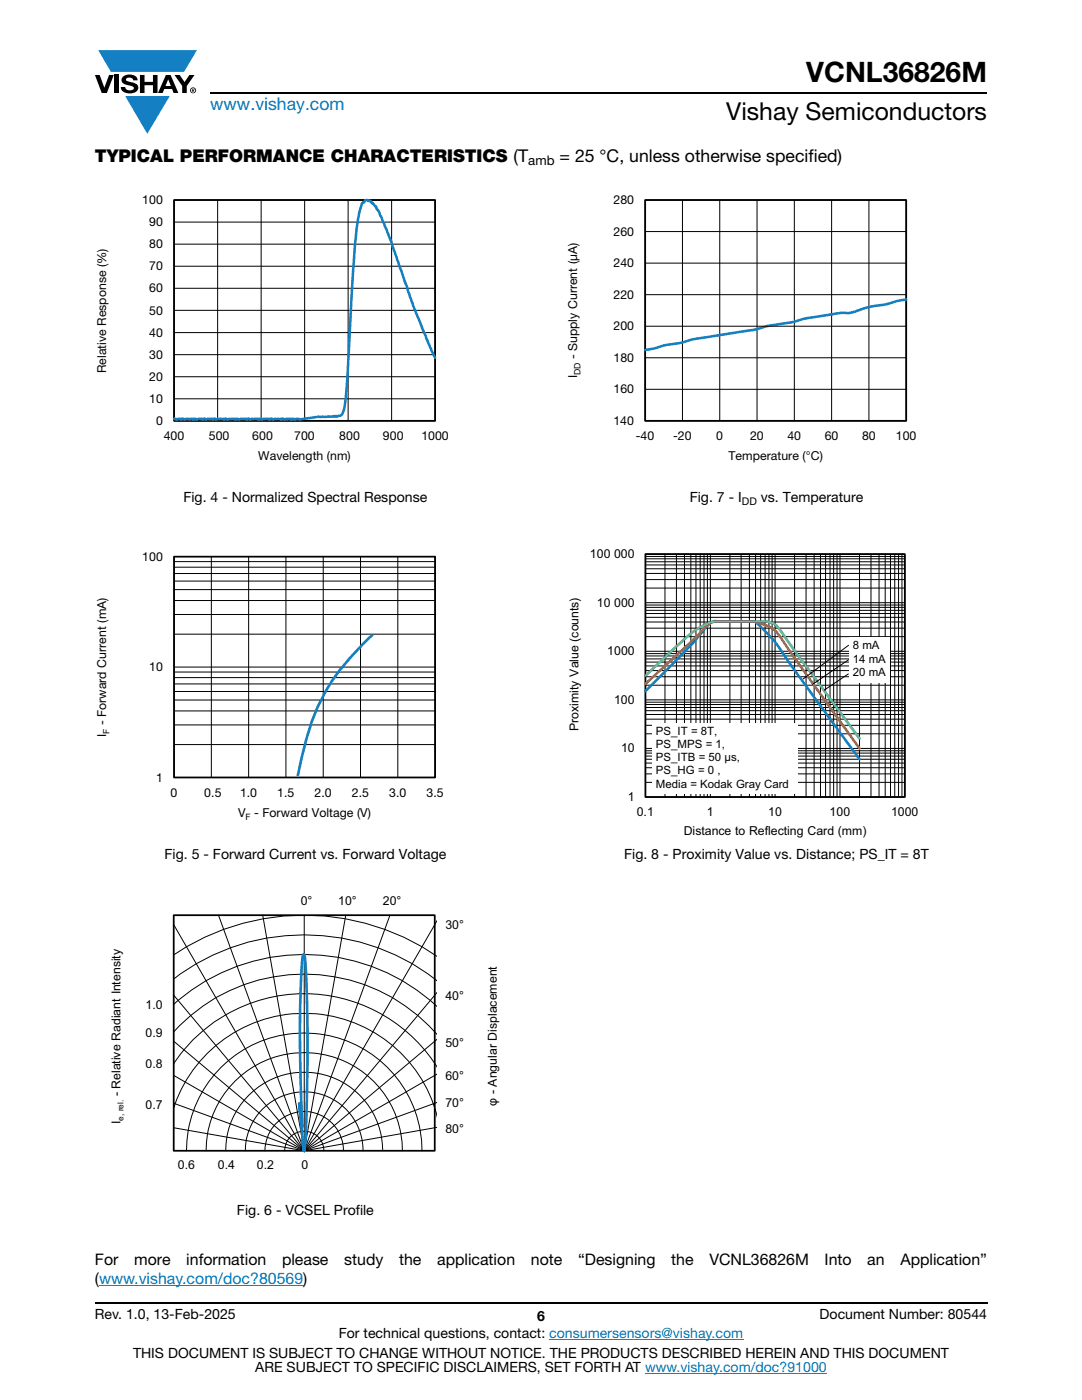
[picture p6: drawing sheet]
<svg xmlns="http://www.w3.org/2000/svg" width="216mm" height="279mm" viewBox="0 0 216 279" stroke-linecap="round" stroke-linejoin="round" font-family="sans-serif">
<g fill="#147fc3">
<path d="M19.6 10h19.7l-2.6 4.3h-1.1h-13.5z"/>
<path d="M25 19.2h8.9l-4.5 7.5z"/>
</g>
<g fill="#000">
<path d="M18.9 15h1l.9 2.5 1-2.5h.9l-1.4 3.6h-1zM22.9 15h.9v3.6h-.9zM24.6 15.3a2.1 2.1 0 0 1 2.8 .3l.1 .4h-.9a.79 .79 0 0 0-.7-.5 .79 .79 0 0 0-.8 .4l.3 .3 1 .2a1.08 1.08 0 0 1 1.2 1 1.08 1.08 0 0 1-1.1 1.2 1.73 1.73 0 0 1-2.4-1.2h.9a.96 .96 0 0 0 .8 .6 .96 .96 0 0 0 .9-.4 1.31 1.31 0 0 0-1.2-.6 1.03 1.03 0 0 1-1.1-.6 1.03 1.03 0 0 1 .2-1.1zM27.9 15h.9v1.3h1.7v-1.3h.9v3.6h-.9v-1.6h-1.7v1.6h-.9zM34.8 15h1.1l.9 1.4 1-1.4h1l-1.5 2.2v1.4h-.9v-1.4z"/>
<path d="M33.6 15.9l.5 1.3h-1.1zM33.1 15l-1.6 3.6h1l.3-.8h1.5l.3 .8h1l-1.6-3.6z"/>
<path d="M38.4 17.8h.2v.2h-.2zM38.3 17.7v.7h.1v-.3l.4 .3-.2-.3 .2-.2-.1-.2z"/>
<path d="M38.1 18a.46 .46 0 0 1 .9 0 .46 .46 0 0 1-.9 0zM37.9 18a.6 .6 0 0 0 1.2 0 .6 .6 0 0 0-1.2 0z"/>
</g>
<path d="M42 18.6h155M18.9 260h178.1" fill="none" stroke="#000" stroke-width=".36"/>
<path d="M19.8 256.6h40.7M109.6 267.3h38.7M128.7 274h36.3" fill="none" stroke="#007ec4" stroke-width=".2"/>
<g fill="none" stroke="#000" stroke-width=".2">
<path d="M34.7 39.9h52.1v44.1h-52.1zM43.4 39.9v44.1M52.1 39.9v44.1M60.8 39.9v44.1M69.5 39.9v44.1M78.1 39.9v44.1M34.7 57.5h52.1M34.7 53.1h52.1M34.7 48.7h52.1M34.7 44.3h52.1M34.7 79.6h52.1M34.7 75.2h52.1"/>
<path d="M34.7 70.8h52.1M34.7 66.4h52.1M34.7 61.9h52.1"/>
</g>
<path d="M34.7 39.9h52.1v44.1h-52.1z" fill="none" stroke="#000" stroke-width=".35"/>
<path d="M50.5 88.9h20.6v6.8h-20.6z" fill="#fff"/>
<path d="M86.8 71.4l-1.7-3.8-2.3-5.6-4.8-13.8-2.3-5.8-.5-.7-.2-.5h-.1l-.5-.7-.2 .1-.4-.5-.8-.1-.8 .8-.5 1.6-.6 3.6-.7 8.5-1.4 24.3a7.4 7.4 0 0 1-.9 4.1l-.8 .2h-3.7l-3.8 .6-1.5-.1-.1 .1-1.9-.1-.1 .1-2.2-.1-.1 .1-2.2-.1-.1 .1-2.1-.1-.2 .1-2.1-.1-.1 .1-2.2-.1-.1 .1-2.2-.1-.1 .1-1.9-.1-.1 .1-1.8-.1-.1 .1-.6-.1-.2 .1-1.5-.1-.1 .1-1.5-.1" fill="none" stroke="#147fc3" stroke-width=".51"/>
<path d="M50.5 160.1h20.6v6.8h-20.6z" fill="#fff"/>
<path d="M128.7 39.9h52.1v44.1h-52.1zM34.7 111.1h52.1v44.1h-52.1zM34.7 182.6h52v47.1h-52z" fill="none" stroke="#000" stroke-width=".35"/>
<g fill="none" stroke="#000" stroke-width=".2">
<path d="M128.7 39.9v44.1M136.2 39.9v44.1M143.6 39.9v44.1M151.1 39.9v44.1M158.5 39.9v44.1M165.9 39.9v44.1M173.4 39.9v44.1M180.8 39.9v44.1M128.7 46.2h52.1M34.7 111.1v44.1M34.7 119.8h52.1M34.7 117.7h52.1"/>
<path d="M34.7 113.2h52.1M34.7 114.5h52.1M34.7 116h52.1M34.7 112.1h52.1M42.2 111.1v44.1M49.6 111.1v44.1M57.1 111.1v44.1M64.5 111.1v44.1M71.9 111.1v44.1M79.4 111.1v44.1M86.8 111.1v44.1M34.7 133.1h52.1"/>
<path d="M34.7 126.6h52.1M34.7 122.6h52.1M34.7 139.7h52.1M34.7 135.2h52.1M34.7 136.5h52.1M34.7 138h52.1M34.7 134.1h52.1M34.7 148.6h52.1M34.7 144.7h52.1M34.7 141.9h52.1M34.6 195.4a42.9 42.9 0 0 1 52.5 .2M34.6 190.6a46.8 46.8 0 0 1 52.5 .2"/>
<path d="M34.6 198.5l26.1 31.2M34.6 184.4l26.1 45.3M43.6 182.6l17.1 47.1M52.4 182.6l8.3 47.1M60.7 182.6v47.1M69 182.6l-8.3 47.1M77.8 182.6l-17.1 47.1M87.1 184l-26.4 45.7M87.1 198.2l-26.4 31.5M34.6 212.4a31.3 31.3 0 0 1 52.5 .3M34.6 206a35.2 35.2 0 0 1 52.5 .3M34.6 200.5a39 39 0 0 1 52.5 .2"/>
<path d="M34.6 214.6l26.1 15.1M34.6 207.7l26.1 22M87.1 207.5l-26.4 22.2M87.1 214.4l-26.4 15.3M34.6 221.3a27.4 27.4 0 0 1 26.5-19.1 27.4 27.4 0 0 1 26 20M34.6 225.1l26.1 4.6M34.6 220.2l26.1 9.5M37.2 229.7a23.5 23.5 0 0 1 23.5-23.5 23.5 23.5 0 0 1 23.5 23.5M41.1 229.7a19.6 19.6 0 0 1 19.6-19.6 19.6 19.6 0 0 1 19.6 19.6M45 229.7a15.7 15.7 0 0 1 15.7-15.7 15.7 15.7 0 0 1 15.7 15.7M49 229.7a11.7 11.7 0 0 1 11.7-11.8 11.7 11.7 0 0 1 11.8 11.8M52.9 229.7a7.8 7.8 0 0 1 7.8-7.9 7.8 7.8 0 0 1 7.8 7.9"/>
<path d="M56.8 229.7a3.9 3.9 0 0 1 3.9-3.9 3.9 3.9 0 0 1 3.9 3.9M87.1 220.1l-26.4 9.6M87.1 225l-26.4 4.7"/>
</g>
<path d="M74.4 126.7a50.6 50.6 0 0 0-9.4 11.3 43.9 43.9 0 0 0-4.8 13.2l-.8 3.7M60.6 190.4l.1 .1 .2 1.1 .2 3.6 .3 12.9-.3 16.8-.4 4.8-.3-2 .1 .4-.8-7.9 .6 4.7-.3-10.4-.1-10.3 .3-10.8 .2-2.3z" fill="none" stroke="#147fc3" stroke-width=".53"/>
<path d="M144.5 88.9h20.6v6.8h-20.6z" fill="#fff"/>
<path d="M180.8 59.8l-1.5 .2a31.7 31.7 0 0 1-6.3 1.4l-1.5 .5a6.2 6.2 0 0 1-3.7 .5l-3.3 .6a33.3 33.3 0 0 0-6.7 1.4l-.8 .1a32.8 32.8 0 0 0-6.7 1.3l-8.2 1.3a33.3 33.3 0 0 0-6.7 1.4l-2.6 .4-2.2 .6-1.9 .3M128.8 137.9a178.4 178.4 0 0 0 12.9-13.6 4.8 4.8 0 0 1 2.8-.3h5a1.87 1.87 0 0 1 2 .8l.5 .5a33.5 33.5 0 0 1 5.9 7.5l13.6 18.7" fill="none" stroke="#147fc3" stroke-width=".51"/>
<g fill="none" stroke="#000" stroke-width=".2">
<path d="M128.7 39.9h52.1M128.7 52.5h52.1M128.7 58.8h52.1M128.7 65.1h52.1M128.7 71.4h52.1M128.7 77.7h52.1M128.7 84h52.1M128.8 117.4h51.7M128.8 115.7h51.7M128.8 114.4h51.7M128.8 113.5h51.7M128.8 112.7h51.7"/>
<path d="M128.8 112.1h51.7M128.8 111.5h51.7M128.8 111.1h51.7M128.8 110.6h51.7v48.5h-51.7zM132.7 110.6v48.5M135 110.6v48.5M136.6 110.6v48.5M137.9 110.6v48.5M138.9 110.6v48.5M139.7 110.6v48.5M140.5 110.6v48.5M141.2 110.6v48.5"/>
<path d="M141.7 110.6v48.5M145.6 110.6v48.5M147.9 110.6v48.5M149.5 110.6v48.5M150.8 110.6v48.5M151.8 110.6v48.5M152.7 110.6v48.5M153.4 110.6v48.5M154.1 110.6v48.5M154.7 110.6v48.5M158.6 110.6v48.5M160.8 110.6v48.5"/>
<path d="M162.4 110.6v48.5M163.7 110.6v48.5M164.7 110.6v48.5M165.6 110.6v48.5M166.3 110.6v48.5M167 110.6v48.5M167.6 110.6v48.5M171.5 110.6v48.5M173.8 110.6v48.5M175.4 110.6v48.5M176.6 110.6v48.5M177.7 110.6v48.5"/>
<path d="M178.5 110.6v48.5M179.3 110.6v48.5M180 110.6v48.5M128.8 136.8h51.7M128.8 135.1h51.7M128.8 133.8h51.7M128.8 132.9h51.7M128.8 132.1h51.7M128.8 131.5h51.7M128.8 130.9h51.7M128.8 130.4h51.7M128.8 127.1h51.7"/>
<path d="M128.8 125.4h51.7M128.8 124.1h51.7M128.8 123.2h51.7M128.8 122.4h51.7M128.8 121.8h51.7M128.8 121.2h51.7M128.8 120.7h51.7M128.8 139.7h51.7M128.8 130h51.7M128.8 120.3h51.7M128.8 156.1h51.7M128.8 154.4h51.7"/>
<path d="M128.8 153.2h51.7M128.8 152.3h51.7M128.8 151.5h51.7M128.8 150.9h51.7M128.8 150.3h51.7M128.8 149.8h51.7M128.8 146.4h51.7M128.8 144.8h51.7M128.8 143.5h51.7M128.8 142.6h51.7M128.8 141.8h51.7M128.8 141.2h51.7"/>
<path d="M128.8 140.6h51.7M128.8 140.1h51.7M128.8 149.4h51.7"/>
</g>
<path d="M128.8 110.6h51.7v48.5h-51.7z" fill="none" stroke="#000" stroke-width=".35"/>
<path d="M128.8 136.5l9.7-9a16.5 16.5 0 0 1 3.8-3.4l.5-.1h6.9a10.1 10.1 0 0 1 5 1.9l.7 .8 3.2 4.6 12.9 18.1" fill="none" stroke="#f16b22" stroke-width=".51"/>
<path d="M128.8 134.9l4.4-4.2a31.8 31.8 0 0 1 7.2-5.9 9.4 9.4 0 0 1 5.2-.8l5.6 .1a4.2 4.2 0 0 1 4.6 1.8l2.8 4 12.9 17.5" fill="none" stroke="#48b74e" stroke-width=".51"/>
<path d="M169.4 127.1h8.1v9h-8.1z" fill="#fff"/>
<path d="M169.3 134.5l-4.8 3.2M169.4 131.6l-7.3 5M169.4 128.7l-9.2 6.8" fill="none" stroke="#000" stroke-width=".2"/>
<path d="M130.1 144.3h29v14h-29z" fill="#fff"/>
<text font-size="5.6" x="160.9" y="16.4">VCNL36826M</text>
<text font-size="4.9" x="144.9" y="24">Vishay Semiconductors</text>
<text font-size="3.5" fill="#007ec4" x="42" y="21.9">www.vishay.com</text>
<g font-size="3.5">
<text x="18.9" y="32.3">TYPICAL PERFORMANCE CHARACTERISTICS (T</text>
<text x="111.6" y="32.3">= 25 °C, unless otherwise specified)</text>
</g>
<g font-size="3.2">
<text x="18.9" y="252.4">For</text>
<text x="18.9" y="256.3">(www.vishay.com/doc?80569)</text>
<text x="26.8" y="252.4">more</text>
<text x="37.2" y="252.4">information</text>
<text x="56.3" y="252.4">please</text>
<text x="68.7" y="252.4">study</text>
<text x="79.6" y="252.4">the</text>
<text x="87.2" y="252.4">application</text>
<text x="105.9" y="252.4">note</text>
<text x="115.4" y="252.4">“Designing</text>
<text x="133.9" y="252.4">the</text>
<text x="141.5" y="252.4">VCNL36826M</text>
<text x="164.5" y="252.4">Into</text>
<text x="173.1" y="252.4">an</text>
<text x="179.7" y="252.4">Application”</text>
</g>
<g font-size="2.8">
<text x="36.6" y="100.2">Fig. 4 - Normalized Spectral Response</text>
<text x="137.6" y="100.2">Fig. 7 - I</text>
<text x="151.8" y="100.2">vs. Temperature</text>
<text x="32.8" y="171.4">Fig. 5 - Forward Current vs. Forward Voltage</text>
<text x="124.5" y="171.4">Fig. 8 - Proximity Value vs. Distance; PS_IT = 8T</text>
<text x="47.3" y="242.6">Fig. 6 - VCSEL Profile</text>
<text x="18.9" y="263.3">Rev. 1.0, 13-Feb-2025</text>
<text x="107.2" y="263.6">6</text>
<text x="163.6" y="263.3">Document Number: 80544</text>
<text x="67.6" y="267.1">For technical questions, contact: consumersensors@vishay.com</text>
<text x="26.5" y="271">THIS DOCUMENT IS SUBJECT TO CHANGE WITHOUT NOTICE. THE PRODUCTS DESCRIBED HEREIN AND THIS DOCUMENT</text>
<text x="50.9" y="273.8">ARE SUBJECT TO SPECIFIC DISCLAIMERS, SET FORTH AT www.vishay.com/doc?91000</text>
</g>
<text font-size="2.6" x="105.4" y="33">amb</text>
<g font-size="2.5">
<text x="28.4" y="40.7">100</text>
<text x="122.4" y="40.7">280</text>
<text x="29.8" y="45.1">90</text>
<text x="122.4" y="47">260</text>
<text x="29.8" y="54">70</text>
<text x="29.8" y="49.6">80</text>
<text x="122.4" y="53.3">240</text>
<text x="29.8" y="58.4">60</text>
<text x="122.4" y="59.6">220</text>
<text x="29.8" y="62.8">50</text>
<text x="122.4" y="65.9">200</text>
<text x="29.8" y="71.6">30</text>
<text x="29.8" y="67.2">40</text>
<text x="115.2" y="71.7" transform="rotate(-90 115.2 71.7)">- Supply Current (µA)</text>
<text x="21.2" y="74.5" transform="rotate(-90 21.2 74.5)">Relative Response (%)</text>
<text x="29.8" y="76">20</text>
<text x="115.2" y="75.5" transform="rotate(-90 115.2 75.5)">I</text>
<text x="122.4" y="72.2">180</text>
<text x="29.8" y="80.4">10</text>
<text x="122.4" y="78.5">160</text>
<text x="31.1" y="84.8">0</text>
<text x="32.7" y="87.9">400</text>
<text x="41.6" y="87.9">500</text>
<text x="50.3" y="87.9">600</text>
<text x="58.7" y="87.9">700</text>
<text x="67.7" y="87.9">800</text>
<text x="76.4" y="87.9">900</text>
<text x="84.1" y="87.9">1000</text>
<text x="122.4" y="84.8">140</text>
<text x="126.9" y="87.9">-40</text>
<text x="134.3" y="87.9">-20</text>
<text x="142.9" y="87.9">0</text>
<text x="149.7" y="87.9">20</text>
<text x="157.1" y="87.9">40</text>
<text x="164.6" y="87.9">60</text>
<text x="172" y="87.9">80</text>
<text x="178.8" y="87.9">100</text>
<text x="51.5" y="91.8">Wavelength (nm)</text>
<text x="145.3" y="91.8">Temperature (°C)</text>
<text x="28.4" y="111.9">100</text>
<text x="117.7" y="111.4">100 000</text>
<text x="119.1" y="121.1">10 000</text>
<text x="121.2" y="130.8">1000</text>
<text x="29.8" y="134">10</text>
<text x="122.5" y="140.5">100</text>
<text x="21.2" y="147.1" transform="rotate(-90 21.2 147.1)">I - Forward Current (mA)</text>
<text x="115.4" y="145.9" transform="rotate(-90 115.4 145.9)">Proximity Value (counts)</text>
<text x="31.1" y="156">1</text>
<text x="123.9" y="150.2">10</text>
<text x="34" y="159.1">0</text>
<text x="40.7" y="159.1">0.5</text>
<text x="47.9" y="159.1">1.0</text>
<text x="55.3" y="159.1">1.5</text>
<text x="62.8" y="159.1">2.0</text>
<text x="70.2" y="159.1">2.5</text>
<text x="77.7" y="159.1">3.0</text>
<text x="85.1" y="159.1">3.5</text>
<text x="125.3" y="159.9">1</text>
<text x="47.5" y="163">V</text>
<text x="50.7" y="163">- Forward Voltage (V)</text>
<text x="127.1" y="162.8">0.1</text>
<text x="136.4" y="166.7">Distance to Reflecting Card (mm)</text>
<text x="141" y="162.8">1</text>
<text x="153.3" y="162.8">10</text>
<text x="165.5" y="162.8">100</text>
<text x="177.8" y="162.8">1000</text>
<text x="60" y="180.5">0°</text>
<text x="67.5" y="180.6">10°</text>
<text x="76.4" y="180.6">20°</text>
<text x="88.9" y="185.4">30°</text>
<text x="29.1" y="201.4">1.0</text>
<text x="88.9" y="199.6">40°</text>
<text x="29.1" y="206.9">0.9</text>
<text x="88.9" y="209">50°</text>
<text x="29.1" y="213.1">0.8</text>
<text x="88.9" y="215.6">60°</text>
<text x="24.1" y="218.8" transform="rotate(-90 24.1 218.8)">- Relative Radiant Intensity</text>
<text x="29.1" y="221.4">0.7</text>
<text x="88.9" y="221">70°</text>
<text x="99.2" y="220.7" transform="rotate(-90 99.2 220.7)">φ - Angular Displacement</text>
<text x="24.1" y="224.3" transform="rotate(-90 24.1 224.3)">I</text>
<text x="88.9" y="226">80°</text>
<text x="35.5" y="233.4">0.6</text>
<text x="43.5" y="233.2">0.4</text>
<text x="51.3" y="233.2">0.2</text>
<text x="60.1" y="233.2">0</text>
</g>
<g font-size="2.5" fill="#fff">
<text x="55.7" y="180.4">Axis Title</text>
<text x="88.9" y="183.4">10000</text>
<text x="88.9" y="199.1">1000</text>
<text x="88.9" y="214.8">100</text>
</g>
<g font-size="2.3">
<text x="170.2" y="129.6">8 mA</text>
<text x="170.2" y="132.2">14 mA</text>
<text x="170.2" y="134.8">20 mA</text>
<text x="130.9" y="146.6">PS_IT = 8T,</text>
<text x="130.9" y="149.3">PS_MPS = 1,</text>
<text x="130.9" y="151.9">PS_ITB = 50 μs,</text>
<text x="130.9" y="154.6">PS_HG = 0 ,</text>
<text x="130.9" y="157.2">Media = Kodak Gray Card</text>
</g>
<text font-size="2.1" x="148" y="100.7">DD</text>
<g font-size="1.8">
<text x="115.8" y="74.9" transform="rotate(-90 115.8 74.9)">DD</text>
<text x="21.8" y="146.5" transform="rotate(-90 21.8 146.5)">F</text>
<text x="49" y="163.6">F</text>
</g>
<text font-size="1.7" x="24.6" y="223.7" transform="rotate(-90 24.6 223.7)">e, rel.</text>
</svg>
